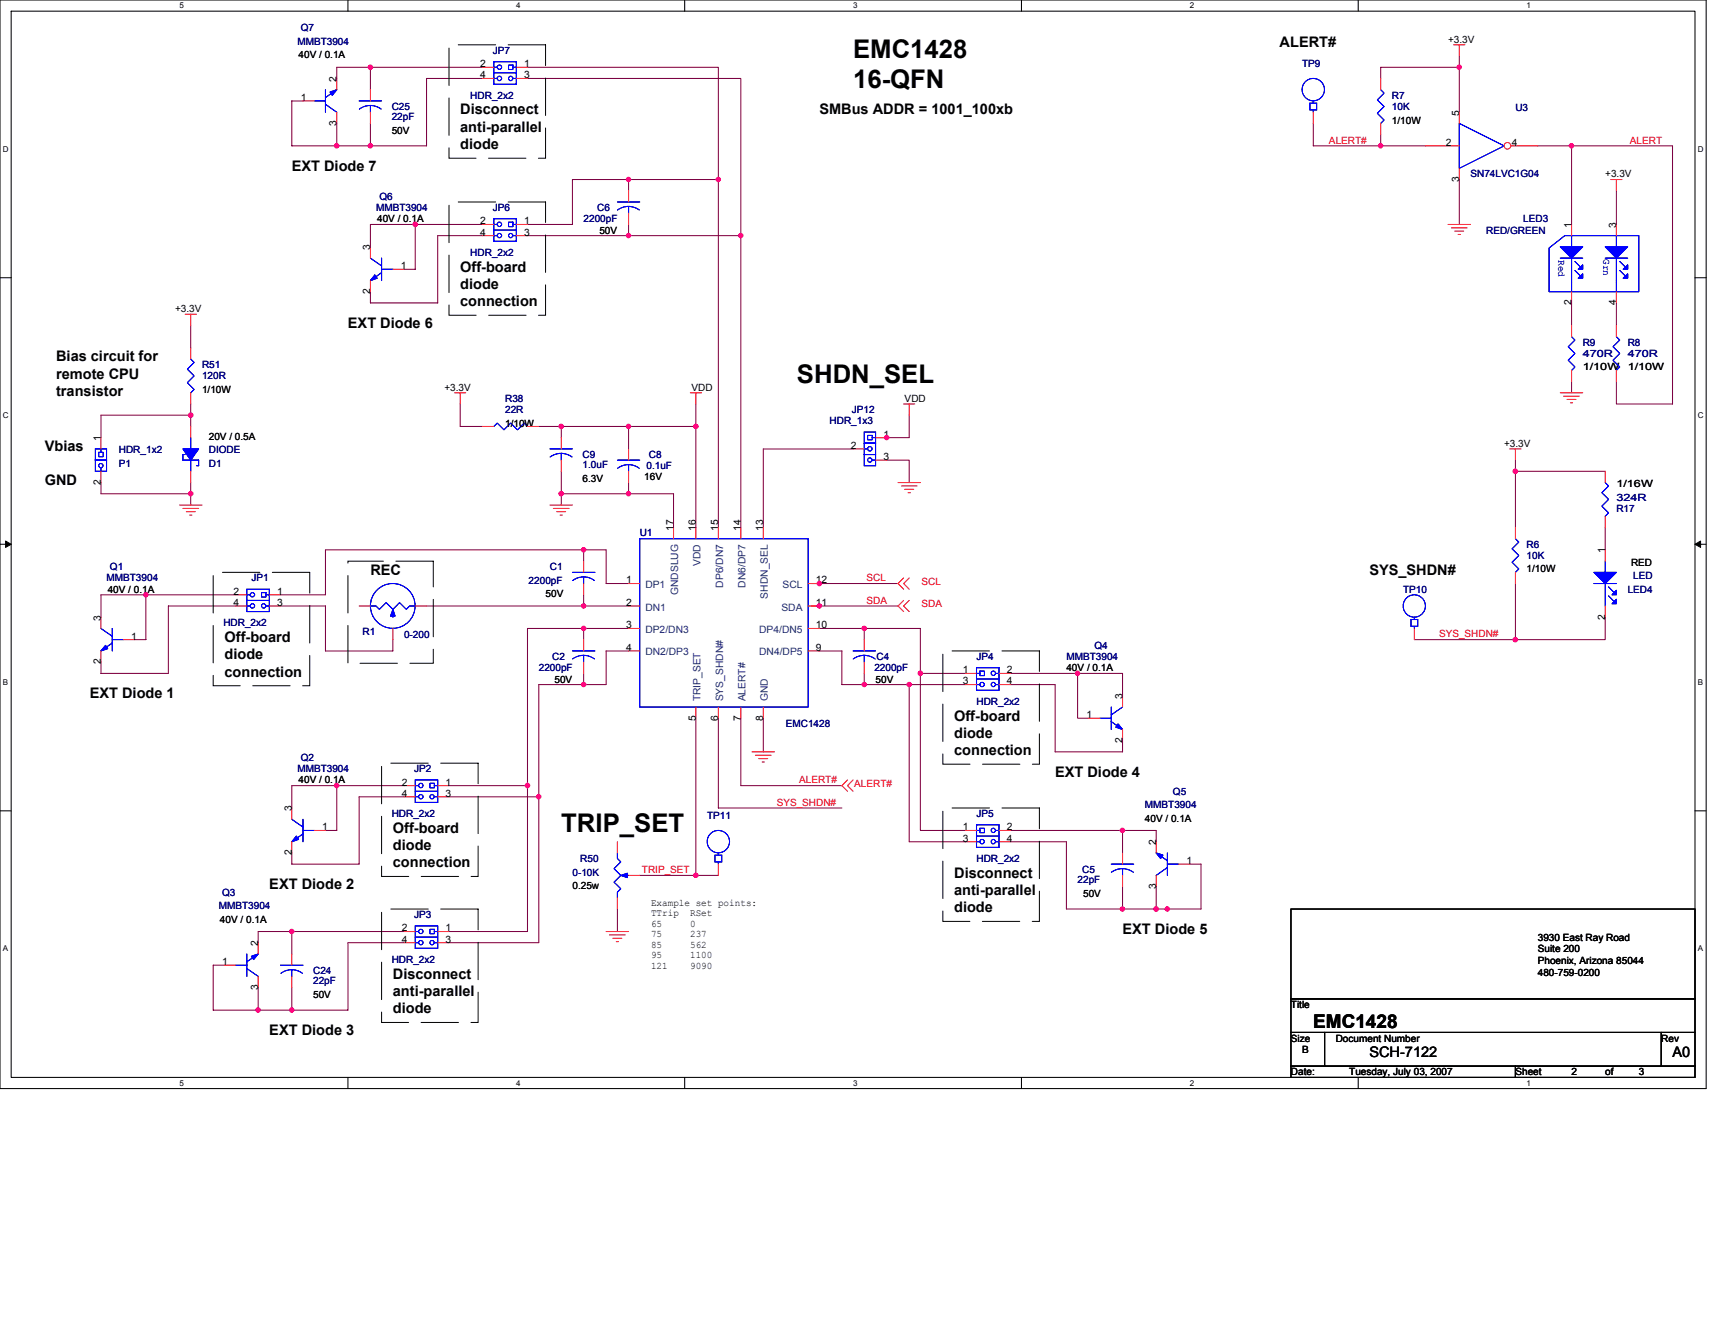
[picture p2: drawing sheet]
<svg xmlns="http://www.w3.org/2000/svg" width="279mm" height="216mm" viewBox="0 0 279 216" stroke-linecap="round" stroke-linejoin="round" font-family="sans-serif">
<path d="M0 0h278v177.4h-278zM1.8 1.8h274.3v173.8h-274.3z" fill="none" stroke="#000" stroke-width=".17"/>
<g fill="#fff">
<path d="M29.3 .2h.7v1.5h-.7z"/>
<path d="M29.3 175.7h.7v1.5h-.7z"/>
</g>
<path d="M56.7 0v1.8M56.7 175.6v1.8" fill="none" stroke="#000" stroke-width=".17"/>
<g fill="#fff">
<path d="M84.1 .2h.7v1.5h-.7z"/>
<path d="M84.1 175.7h.7v1.5h-.7z"/>
</g>
<path d="M111.5 0v1.8M111.5 175.6v1.8" fill="none" stroke="#000" stroke-width=".17"/>
<g fill="#fff">
<path d="M139 .2h.7v1.5h-.7z"/>
<path d="M139 175.7h.7v1.5h-.7z"/>
</g>
<path d="M166.4 0v1.8M166.4 175.6v1.8" fill="none" stroke="#000" stroke-width=".17"/>
<g fill="#fff">
<path d="M193.8 .2h.8v1.5h-.8z"/>
<path d="M193.8 175.7h.8v1.5h-.8z"/>
</g>
<path d="M221.3 0v1.8M221.3 175.6v1.8" fill="none" stroke="#000" stroke-width=".17"/>
<g fill="#fff">
<path d="M248.7 .2h.7v1.5h-.7z"/>
<path d="M248.7 175.7h.7v1.5h-.7z"/>
<path d="M.5 23.5h.9v1.5h-.9z"/>
<path d="M276.6 23.5h1v1.5h-1z"/>
<path d="M.5 67h.9v1.4h-.9z"/>
<path d="M276.6 67h1v1.4h-1z"/>
</g>
<path d="M0 45.3h1.8M276.1 45.3h1.9" fill="none" stroke="#000" stroke-width=".17"/>
<g fill="#fff">
<path d="M.5 110.4h.8v1.5h-.8z"/>
<path d="M276.6 110.4h.9v1.5h-.9z"/>
</g>
<path d="M0 88.7h1.8M276.1 88.7h1.9" fill="none" stroke="#000" stroke-width=".17"/>
<path d="M.9 88.2l.9 .5-.9 .5zM276.1 88.7l1-.5v1z" fill="#000" stroke="#000" stroke-width=".16"/>
<g fill="#fff">
<path d="M.5 153.8h.8v1.5h-.8z"/>
<path d="M276.6 153.8h.9v1.5h-.9z"/>
</g>
<path d="M0 132.1h1.8M276.1 132.1h1.9M210.3 148.1h65.8v14.7h-65.8zM210.3 162.8h65.8v5.4h-65.8zM210.3 168.2h5.5v5.5h-5.5zM210.3 173.7h36.6v1.9h-36.6zM215.8 168.2h54.9v5.5h-54.9zM246.9 173.7h29.2v1.9h-29.2zM270.7 168.2h5.4v5.5h-5.4z" fill="none" stroke="#000" stroke-width=".17"/>
<g fill="none" stroke="#800040" stroke-width=".17">
<path d="M60.3 11v3.6M78.6 12.8h-9.1v11h-22v-7.4h1.9M78.6 11h-23.7v1.8M85.9 11h31.1v18.3M85.9 12.8h34.8v25.6M237.7 9.1v9.2M237.7 11h-12.8v1.8M54.9 20.1v3.7M60.3 20.1v3.7M67.6 36.6v7.3h-1.8M78.6 36.6h-18.3v3.6M78.6 38.4h-7.3v11h-11v-1.9"/>
<path d="M85.9 38.4h34.8M102.4 29.3v1.8M102.4 36.6v1.8M117 29.3v56.6M117 29.3h-23.7v7.3h-7.4M120.7 38.4v47.5M214 20.1v3.7h18.2M224.9 21.9v1.9M237.7 29.3v7.3M250.5 23.8h22v42h-9.2v-3.6M256 23.8v12.8M263.3 31.1v5.5"/>
<path d="M31.1 53v3.7M256 49.4v3.6M263.3 49.4v3.6M16.4 78.6v1.9h14.7M31.1 67.6h-14.7v3.7M31.1 65.8v3.7M31.1 78.6v3.7M75 65.8v3.7h3.6M87.8 69.5h14.6M91.4 69.5v1.8M91.4 76.8v5.5M102.4 69.5v3.7"/>
<path d="M102.4 78.6v1.9M113.4 65.8v3.7h-11M113.4 69.5v16.4M139 73.2h-14.6v12.7M144.5 75h3.6v3.6M148.1 67.6v3.7h-5.5M246.9 75v10.9M246.9 76.8h14.6M256 62.2v1.8M23.8 96.9v7.3h-1.9M38.4 98.7h-11v11h-11v-1.8M38.4 96.9h-22v3.7"/>
<path d="M45.7 98.7h7.3v7.4h11v-1.9M69.5 98.7h32.9M91.4 80.5h18.3v5.4M95.1 89.6v1.8M95.1 96.9v1.8M102.4 95.1h-3.7v-5.5h-45.7v7.3h-7.3M132.2 98.7h14.1M132.2 95.1h14.1M246.9 95.1v9.1M261.5 85.9v3.7M95.1 102.4v1.8M95.1 109.7v1.8"/>
<path d="M102.4 102.4h-16.5v49.4h-12.7M102.4 106.1h-3.7v5.4h-10.9v42.1h-14.6M113.4 117v25.6M117 117v14.7h20.2M120.7 117v11h16.5M124.4 117v5.5M133.5 106.1h3.7v5.4h20.1M133.5 102.4h16.4v7.3M140.8 102.4v1.8M140.8 109.7v1.8M148.1 111.5v25.7h9.2M149.9 109.7v25.6h7.4"/>
<path d="M149.9 109.7h7.4M164.6 109.7h18.3v3.7M164.6 111.5h7.3v11h11v-1.8M175.6 109.7v7.3h1.8M230.4 104.2h16.5M261.5 100.6v3.6h-14.6M54.9 128v7.3h-1.9M65.8 128h-18.3v3.7M65.8 129.8h-7.3v11h-11v-1.8M73.2 128h12.7M73.2 129.8h14.6M164.6 137.2h9.1v10.9h22v-7.3h-1.9"/>
<path d="M164.6 135.3h23.8v1.9M182.9 135.3v3.7M42.1 153.6v-1.8h5.4v3.6M47.5 151.8h18.3M65.8 153.6h-9.1v11h-22v-7.3h1.9M100.6 148.1v3.7M104.2 142.6h12.8M182.9 144.5v3.6M188.4 144.5v3.6M42.1 160.9v3.7M47.5 160.9v3.7"/>
</g>
<g fill="#f0f" stroke="#f0f" stroke-width=".17">
<circle cx="133.5" cy="98.7" r=".35"/>
<circle cx="133.5" cy="95.1" r=".36"/>
<circle cx="23.8" cy="96.9" r=".35"/>
<circle cx="54.8" cy="128" r=".36"/>
<circle cx="42" cy="164.6" r=".36"/>
<circle cx="47.5" cy="151.8" r=".35"/>
<circle cx="256" cy="23.8" r=".36"/>
<circle cx="246.9" cy="104.2" r=".36"/>
<circle cx="237.7" cy="11" r=".36"/>
<circle cx="47.5" cy="164.6" r=".36"/>
<circle cx="95.1" cy="102.4" r=".36"/>
<circle cx="95.1" cy="98.7" r=".36"/>
<circle cx="95.1" cy="89.6" r=".36"/>
<circle cx="60.3" cy="11" r=".35"/>
<circle cx="60.3" cy="23.8" r=".35"/>
<circle cx="67.6" cy="36.6" r=".36"/>
<circle cx="54.8" cy="23.8" r=".36"/>
<circle cx="246.9" cy="76.8" r=".36"/>
<circle cx="182.9" cy="135.3" r=".36"/>
<circle cx="175.5" cy="109.7" r=".36"/>
<circle cx="188.3" cy="148.1" r=".35"/>
<circle cx="182.9" cy="148.1" r=".36"/>
<circle cx="140.8" cy="102.4" r=".36"/>
<circle cx="140.8" cy="111.5" r=".36"/>
<circle cx="117" cy="29.2" r=".35"/>
<circle cx="120.7" cy="38.4" r=".35"/>
<circle cx="102.4" cy="80.4" r=".35"/>
<circle cx="91.4" cy="69.5" r=".36"/>
<circle cx="91.4" cy="80.4" r=".36"/>
<circle cx="113.4" cy="69.5" r=".36"/>
<circle cx="102.4" cy="69.5" r=".35"/>
<circle cx="144.4" cy="71.3" r=".35"/>
<circle cx="102.4" cy="29.2" r=".35"/>
<circle cx="102.4" cy="38.4" r=".35"/>
<circle cx="113.4" cy="142.6" r=".36"/>
<circle cx="224.9" cy="23.8" r=".35"/>
<circle cx="31.1" cy="67.6" r=".36"/>
<circle cx="31.1" cy="80.4" r=".36"/>
<circle cx="95.1" cy="111.5" r=".36"/>
<circle cx="85.9" cy="128" r=".36"/>
<circle cx="87.8" cy="129.8" r=".35"/>
<circle cx="190.2" cy="148.1" r=".35"/>
<circle cx="149.9" cy="109.7" r=".36"/>
<circle cx="148.1" cy="111.5" r=".35"/>
</g>
<g fill="none" stroke="#f00" stroke-width=".17">
<path d="M49.4 16.4h1.8M54.9 12.8v1.8M54.9 18.3v1.8M78.6 11h1.9M78.6 12.8h1.9M84.1 11h1.8M84.1 12.8h1.8M214 18.3v1.8M224.9 12.8v1.8M236.8 7.3h1.9M237.7 7.3v1.8M102.4 31.1v1.8"/>
<path d="M102.4 34.7v1.9M224.9 20.1v1.8M232.2 23.8h5.5M235.9 36.6h3.7M236.5 37.1h2.5M237 37.7h1.5M237.6 38.2h.3M262.4 29.3h1.8M263.3 29.3v1.8M30.2 51.2h1.8M31.1 51.2v1.8M31.1 56.7v1.8"/>
<path d="M60.3 40.2v1.9M60.3 45.7v1.8M64 43.9h1.8M256 53v1.9M16.4 71.3v1.9M16.4 76.8v1.8M31.1 64v1.8M74.1 64h1.8M75 64v1.8M91.4 71.3v1.9M91.4 75v1.8M102.4 73.2v1.8"/>
<path d="M102.4 76.8v1.8M112.5 64h1.8M113.4 64v1.8M146.3 78.6h3.6M146.9 79.2h2.5M147.2 65.8h1.8M147.4 79.7h1.5M148.1 65.8v1.8M246 73.2h1.8M246.9 73.2v1.8M254.2 64h3.7M254.7 64.6h2.6"/>
<path d="M255.3 65.1h1.5M255.8 65.6h.4M256 60.3v1.9M261.5 76.8v1.8M29.3 82.3h3.6M29.8 82.8h2.6M30.4 83.4h1.4M30.9 83.9h.4M38.4 96.9h1.8M38.4 98.7h1.8M43.9 96.9h1.8M43.9 98.7h1.8"/>
<path d="M58.5 98.7h1.8M67.6 98.7h1.9M89.6 82.3h3.7M90.1 82.8h2.6M90.7 83.4h1.5M91.2 83.9h.4M95.1 91.4v1.9M95.1 95.1v1.8M102.4 98.7h1.8M102.4 95.1h1.8M109.7 85.9v1.9M113.4 85.9v1.9"/>
<path d="M117 85.9v1.9M120.7 85.9v1.9M124.4 85.9v1.9M131.7 98.7h1.8M131.7 95.1h1.8M147.2 97.8l-.9 .9 .9 1M147.2 94.2l-.9 .9 .9 .9M147.9 80.3h.4M148.1 97.8l-.9 .9 .9 1M148.1 94.2l-.9 .9 .9 .9M246.9 85.9v1.9M246.9 93.3v1.8"/>
<path d="M261.5 84.1v1.8M261.5 89.6v1.8M261.5 98.7v1.9M64 102.4v1.8M95.1 104.2v1.9M95.1 107.9v1.8M102.4 102.4h1.8M102.4 106.1h1.8M113.4 115.2v1.8M117 115.2v1.8M120.7 115.2v1.8M124.4 115.2v1.8"/>
<path d="M131.7 102.4h1.8M131.7 106.1h1.8M157.3 109.7h1.8M157.3 111.5h1.8M162.8 109.7h1.8M162.8 111.5h1.8M230.4 102.4v1.8M47.5 131.7v1.8M47.5 137.2v1.8M51.2 135.3h1.8M65.8 128h1.8M65.8 129.8h1.8"/>
<path d="M71.3 128h1.9M71.3 129.8h1.9M122.5 122.5h3.7M123.1 123.1h2.5M123.6 123.6h1.5M124.2 124.2h.3M138.1 127.1l-.9 .9 .9 .9M139 127.1l-.9 .9 .9 .9M157.3 135.3h1.8M157.3 137.2h1.8M162.8 135.3h1.8M162.8 137.2h1.8"/>
<path d="M182.9 139v1.8M188.4 137.2v1.8M36.6 157.3h1.8M42.1 153.6v1.8M42.1 159.1v1.8M47.5 155.4v1.9M47.5 159.1v1.8M98.7 151.8h3.7M99.3 152.3h2.6M99.8 152.9h1.5M100.4 153.4h.4M117 140.8v1.8"/>
<path d="M182.9 142.6v1.9M188.4 142.6v1.9M192 140.8h1.8"/>
</g>
<path d="M73.2 7.3h15.7v18.5h-15.7zM73.2 32.9h15.7v18.5h-15.7zM34.7 93.3h15.8v18.4h-15.8zM56.7 91.4h13.9v16.7h-13.9zM153.6 106.1h15.7v18.4h-15.7zM62.2 124.4h15.7v18.4h-15.7zM153.6 131.7h15.7v18.4h-15.7zM62.2 148.1h15.7v18.5h-15.7z" fill="none" stroke="#000" stroke-width=".16" stroke-dasharray="6.1 2"/>
<g fill="none" stroke="#00f" stroke-width=".17">
<path d="M51.2 16.4h1.8M53 17l1.9 1.3M53 14.6v3.7M54.9 14.6l-1.9 1.3M80.5 10.1h3.6v3.6h-3.6zM80.5 11.9h3.6M80.5 12.8h.5M80.5 11h.5M82.8 10.6h.8v.7h-.8zM83.6 11h.5M83.6 12.8h.5M213.4 16.8h1.1v1.1h-1.1z"/>
<path d="M214 16.4v.4M214 17.9v.4M224.9 14.6l.6 .6-1.1 1.1 1.1 1.1-1.1 1.1 1.1 1.1-.6 .5M100.6 32.9h3.6M100.6 34.2a2.96 2.96 0 0 1 3.6 0M102.4 33.6v1.1M237.7 20.1l7.3 3.7-7.3 3.6zM31.1 58.5l.5 .6-1.1 1.1 1.1 1.1-1.1 1.1 1.1 1.1-.5 .5M60.3 42.1l1.9 1.2M62.2 44.4l-1.9 1.3M62.2 42.1v3.6M62.2 43.9h1.8"/>
<path d="M256 54.9l.6 .5-1.1 1.1 1.1 1.1-1.1 1.1 1.1 1.1-.6 .5M15.5 73.2h1.9v1.8h-1.9zM15.5 75h1.9v1.8h-1.9zM16.1 73.7h.7v.7h-.7zM16.4 73.2v.5M16.4 76.2v.6M89.6 73.2h3.7M89.6 74.5l1.1-.5 .7-.1 .8 .1 1 .5M91.4 73.9v1.1M100.6 75h3.6M100.6 76.3a2.9 2.9 0 0 1 3.5 0M102.4 75.7v1.1"/>
<path d="M261.5 78.6l.6 .6-1.1 1.1 1.1 1.1-1.1 1.1 1.1 1.1-.6 .5M40.2 96h3.7v3.7h-3.7zM40.2 97.8h3.7M40.2 98.7h.6M40.2 96.9h.6M42.6 96.6h.7v.7h-.7zM43.3 96.9h.6M43.3 98.7h.6M60.3 98.7h1l.5 .6 1.1-1.1 1.1 1.1 1.1-1.1 1.1 1.1 .5-.6h.9M93.3 93.3h3.6M93.3 94.6l1-.5 .8-.1 1.1 .2 .6 .4M95.1 94v1.1"/>
<path d="M104.2 87.8h27.5v27.4h-27.5zM246.9 87.8l.5 .5-1.1 1.1 1.1 1.1-1.1 1.1 1.1 1.1-.5 .6M259.7 95.1h3.6M261.5 91.4v1.9M261.5 95.1v3.6M262.1 95.6l.9 1M262.1 97.1l.9 .9M64 100.2v.4M93.3 106.1h3.6M93.3 107.4l.6-.4 1.2-.2 .7 .1 1.1 .5M95.1 106.8v1.1M159.1 108.8h3.7v3.7h-3.7z"/>
<path d="M159.1 110.6h3.7M159.1 109.7h.5M159.1 111.5h.5M159.6 109.3h.8v.8h-.8zM162.2 111.5h.6M162.2 109.7h.6M229.9 100.9h1.1v1.1h-1.1zM230.4 100.6v.3M230.4 102v.4M47.5 133.5l1.9 1.3M49.4 135.9l-1.9 1.3M49.4 133.5v3.7"/>
<path d="M49.4 135.3h1.8M67.6 127.1h3.7v3.6h-3.7zM67.6 128.9h3.7M67.6 129.8h.6M67.6 128h.6M70 127.6h.8v.8h-.8zM70.8 128h.5M70.8 129.8h.5M116.5 139.3h1.1v1.1h-1.1zM117 139v.3M159.1 134.4h3.7v3.7h-3.7zM159.1 136.2h3.7"/>
<path d="M159.1 135.3h.5M159.1 137.2h.5M159.6 135h.8v.7h-.8zM162.2 137.2h.6M162.2 135.3h.6M188.4 139l1.8 1.3M190.2 139v3.6M38.4 157.3h1.8M40.2 155.4v3.7M40.2 157.8l1.9 1.3M42.1 155.4l-1.9 1.3M45.7 157.3h3.7"/>
<path d="M45.8 158.6a2.9 2.9 0 0 1 3.5 0M47.5 158v1.1M117 140.4v.4M181 140.8h3.7M182.9 141.5l-.8 .1-1 .5M182.9 141.5l.7 .1 1 .5M182.9 141.5v1.1M190.2 140.8h1.8M190.2 141.4l-1.8 1.2"/>
<circle cx="81.4" cy="12.8" r=".36"/>
<circle cx="81.4" cy="11" r=".36"/>
<circle cx="83.2" cy="12.8" r=".36"/>
<circle cx="214" cy="14.6" r="1.82"/>
<circle cx="16.4" cy="75.9" r=".35"/>
<circle cx="41.1" cy="96.9" r=".36"/>
<circle cx="41.1" cy="98.7" r=".36"/>
<circle cx="43" cy="98.7" r=".35"/>
<circle cx="64" cy="98.7" r="3.6"/>
<circle cx="230.4" cy="98.7" r="1.82"/>
<circle cx="160" cy="111.5" r=".36"/>
<circle cx="161.8" cy="109.7" r=".36"/>
<circle cx="161.8" cy="111.5" r=".35"/>
<circle cx="68.6" cy="128" r=".36"/>
<circle cx="68.6" cy="129.8" r=".36"/>
<circle cx="70.4" cy="129.8" r=".35"/>
<circle cx="117" cy="137.1" r="1.82"/>
<circle cx="160" cy="137.1" r=".36"/>
<circle cx="161.8" cy="137.1" r=".36"/>
<circle cx="161.8" cy="135.3" r=".35"/>
</g>
<g fill="#00f" stroke="#00f" stroke-width=".17">
<path d="M48.3 136.2l.3 .6-1.1 .4z" fill-rule="evenodd"/>
<path d="M48.3 136.2l.3 .6-1.1 .4z" fill-rule="evenodd"/>
<path d="M259.7 93.3h3.6l-1.8 1.8z" fill-rule="evenodd"/>
<path d="M263.3 96.2v.7h-.7z" fill-rule="evenodd"/>
<path d="M263.3 97.6v.8h-.7z" fill-rule="evenodd"/>
<path d="M259.7 93.3h3.6l-1.8 1.8z" fill-rule="evenodd"/>
<path d="M263.3 96.2v.7h-.7z" fill-rule="evenodd"/>
<path d="M263.3 97.6v.8h-.7z" fill-rule="evenodd"/>
<path d="M53.8 15l1.1-.4-.8 .9z" fill-rule="evenodd"/>
<path d="M53.8 15l1.1-.4-.8 .9z" fill-rule="evenodd"/>
<path d="M61.1 44.8l.3 .5-1.1 .4z" fill-rule="evenodd"/>
<path d="M61.1 44.8l.3 .5-1.1 .4z" fill-rule="evenodd"/>
<path d="M64 99.3l.4 1.1h-.8z" fill-rule="evenodd"/>
<path d="M64 99.3l.4 1.1h-.8z" fill-rule="evenodd"/>
<path d="M188.4 139l1.1 .3-.4 .6z" fill-rule="evenodd"/>
<path d="M188.4 139l1.1 .3-.4 .6z" fill-rule="evenodd"/>
<path d="M41 155.8l1.1-.4-.8 1z" fill-rule="evenodd"/>
<path d="M41 155.8l1.1-.4-.8 1z" fill-rule="evenodd"/>
</g>
<circle cx="245.6" cy="23.8" r=".54" fill="#fff" stroke="#f00" stroke-width=".17"/>
<g fill="none" stroke="#f00" stroke-width=".17">
<path d="M60.3 14.6v1.8M60.3 18.3v1.8M237.7 18.3v1.8M78.6 36.6h1.9M78.6 38.4h1.9M84.1 36.6h1.8M84.1 38.4h1.8M237.7 27.4v1.9M246.1 23.8h4.4M256 36.6v1.8M263.3 36.6v1.8M256 47.5v1.9"/>
<path d="M263.3 47.5v1.9M263.3 53v1.9M31.1 69.5v1.8M31.1 76.8v1.8M78.6 69.5h1.9M85.9 69.5h1.9M139 73.2h1.8M142.6 71.3h1.9M142.6 75h1.9M263.3 60.3v1.9M16.4 100.6v1.8M16.4 106.1v1.8"/>
<path d="M20.1 104.2h1.8M140.8 104.2v1.9M140.8 107.9v1.8M177.4 117h1.8M182.9 113.4v1.8M182.9 118.9v1.8M100.6 137.2v1.8M65.8 151.8h1.8M65.8 153.6h1.8M71.3 151.8h1.9M71.3 153.6h1.9M100.6 146.3v1.8"/>
<path d="M102.4 142.6h1.8"/>
</g>
<g fill="none" stroke="#00f" stroke-width=".17">
<path d="M58.5 16.4h3.7M58.5 17.8a2.96 2.96 0 0 1 3.6 0M60.3 17.2v1.1M80.5 35.6h3.6v3.7h-3.6zM80.5 37.5h3.6M80.5 38.4h.5M80.5 36.6h.5M82.8 36.2h.8v.7h-.8zM83.6 36.6h.5M83.6 38.4h.5M256 38.4v1.8M263.3 38.4v1.8"/>
<path d="M252.4 40.4l2.5-2h12.1v9.1h-14.6zM254.2 42.1h3.7M256 42.1v5.4M256.6 44.1l.9 .9M256.6 42.6l.9 .9M261.5 42.1h3.7M263.3 54.9l.6 .5-1.1 1.1 1.1 1.1-1.1 1.1 1.1 1.1-.6 .5M263.3 42.1v5.4M263.9 42.6l.9 .9M263.9 44.1l.9 .9M30.2 74.1h-.4v.9h2.6v.9h-.4M31.1 71.3v1.9"/>
<path d="M31.1 75v1.8M80.5 69.5l.5-.6 1.1 1.1 1.1-1.1 1.1 1.1 1.1-1.1 .5 .6M140.8 70.4h1.8v1.8h-1.8zM140.8 72.2h1.8v1.9h-1.8zM140.8 74.1h1.8v1.8h-1.8zM140.8 73.2h.6M141.4 71h.7v.7h-.7zM142.1 71.3h.5M142.1 75h.5M16.4 102.4l1.9 1.3M18.3 104.8l-1.9 1.3M18.3 102.4v3.7"/>
<path d="M18.3 104.2h1.8M139 106.1h3.6M140.8 106.8l-1.1 .2-.7 .4M140.8 106.8l.8 .1 1 .5M140.8 106.8v1.1M179.2 117h1.8M181 117.6l1.9 1.3M181 115.2v3.7M182.9 115.2l-1.9 1.3M100.6 139v.9l.5 .5-1.1 1.1 1.1 1.1-1.1 1.1 1.1 1.1-.5 .6v.9M67.6 150.9h3.7v3.6h-3.7zM67.6 152.7h3.7"/>
<path d="M67.6 153.6h.6M67.6 151.8h.6M70 151.4h.8v.7h-.8zM70.8 151.8h.5M70.8 153.6h.5M102 142.6h.4"/>
<circle cx="81.4" cy="36.6" r=".36"/>
<circle cx="81.4" cy="38.4" r=".36"/>
<circle cx="83.2" cy="38.4" r=".35"/>
<circle cx="141.7" cy="73.1" r=".36"/>
<circle cx="141.7" cy="75" r=".36"/>
<circle cx="68.6" cy="151.8" r=".36"/>
<circle cx="68.6" cy="153.6" r=".36"/>
<circle cx="70.4" cy="153.6" r=".35"/>
</g>
<g fill="#00f" stroke="#00f" stroke-width=".17">
<path d="M182.1 117.9l.8 1-1.1-.4z" fill-rule="evenodd"/>
<path d="M182.1 117.9l.8 1-1.1-.4z" fill-rule="evenodd"/>
<path d="M29.8 73.2h2.6l-1.3 1.8z" fill-rule="evenodd"/>
<path d="M29.8 73.2h2.6l-1.3 1.8z" fill-rule="evenodd"/>
<path d="M101.1 142.6l1.1-.3v.7z" fill-rule="evenodd"/>
<path d="M101.1 142.6l1.1-.3v.7z" fill-rule="evenodd"/>
<path d="M17.2 105.2l.3 .5-1.1 .4z" fill-rule="evenodd"/>
<path d="M17.2 105.2l.3 .5-1.1 .4z" fill-rule="evenodd"/>
<path d="M261.5 40.2h3.7l-1.9 1.9z" fill-rule="evenodd"/>
<path d="M264.4 43.9l.8-.7v.7z" fill-rule="evenodd"/>
<path d="M264.4 45.3l.8-.7v.7z" fill-rule="evenodd"/>
<path d="M257.1 45.3l.8-.7v.7z" fill-rule="evenodd"/>
<path d="M254.2 40.2h3.7l-1.9 1.9z" fill-rule="evenodd"/>
<path d="M257.1 43.9l.8-.7v.7z" fill-rule="evenodd"/>
<path d="M261.5 40.2h3.7l-1.9 1.9z" fill-rule="evenodd"/>
<path d="M264.4 43.9l.8-.7v.7z" fill-rule="evenodd"/>
<path d="M264.4 45.3l.8-.7v.7z" fill-rule="evenodd"/>
<path d="M257.1 45.3l.8-.7v.7z" fill-rule="evenodd"/>
<path d="M254.2 40.2h3.7l-1.9 1.9z" fill-rule="evenodd"/>
<path d="M257.1 43.9l.8-.7v.7z" fill-rule="evenodd"/>
</g>
<g fill="#f0f" stroke="#f0f" stroke-width=".17">
<circle cx="133.5" cy="98.7" r=".35"/>
<circle cx="133.5" cy="95.1" r=".36"/>
<circle cx="23.8" cy="96.9" r=".35"/>
<circle cx="54.8" cy="128" r=".36"/>
<circle cx="42" cy="164.6" r=".36"/>
<circle cx="47.5" cy="151.8" r=".35"/>
<circle cx="256" cy="23.8" r=".36"/>
<circle cx="246.9" cy="104.2" r=".36"/>
<circle cx="237.7" cy="11" r=".36"/>
<circle cx="47.5" cy="164.6" r=".36"/>
<circle cx="95.1" cy="102.4" r=".36"/>
<circle cx="95.1" cy="98.7" r=".36"/>
<circle cx="95.1" cy="89.6" r=".36"/>
<circle cx="60.3" cy="11" r=".35"/>
<circle cx="60.3" cy="23.8" r=".35"/>
<circle cx="67.6" cy="36.6" r=".36"/>
<circle cx="54.8" cy="23.8" r=".36"/>
<circle cx="246.9" cy="76.8" r=".36"/>
<circle cx="182.9" cy="135.3" r=".36"/>
<circle cx="175.5" cy="109.7" r=".36"/>
<circle cx="188.3" cy="148.1" r=".35"/>
<circle cx="182.9" cy="148.1" r=".36"/>
<circle cx="140.8" cy="102.4" r=".36"/>
<circle cx="140.8" cy="111.5" r=".36"/>
<circle cx="117" cy="29.2" r=".35"/>
<circle cx="120.7" cy="38.4" r=".35"/>
<circle cx="102.4" cy="80.4" r=".35"/>
<circle cx="91.4" cy="69.5" r=".36"/>
<circle cx="91.4" cy="80.4" r=".36"/>
<circle cx="113.4" cy="69.5" r=".36"/>
<circle cx="102.4" cy="69.5" r=".35"/>
<circle cx="144.4" cy="71.3" r=".35"/>
<circle cx="102.4" cy="29.2" r=".35"/>
<circle cx="102.4" cy="38.4" r=".35"/>
<circle cx="113.4" cy="142.6" r=".36"/>
<circle cx="224.9" cy="23.8" r=".35"/>
<circle cx="31.1" cy="67.6" r=".36"/>
<circle cx="31.1" cy="80.4" r=".36"/>
<circle cx="95.1" cy="111.5" r=".36"/>
<circle cx="85.9" cy="128" r=".36"/>
<circle cx="87.8" cy="129.8" r=".35"/>
<circle cx="190.2" cy="148.1" r=".35"/>
<circle cx="149.9" cy="109.7" r=".36"/>
<circle cx="148.1" cy="111.5" r=".35"/>
</g>
<g font-size="4.2">
<text x="139" y="9.4">EMC1428</text>
<text x="139" y="14.3">16-QFN</text>
<text x="129.8" y="62.4">SHDN_SEL</text>
<text x="91.4" y="135.6">TRIP_SET</text>
</g>
<text font-size="3.1" x="214" y="167.4">EMC1428</text>
<g font-size="2.4">
<text x="208.5" y="7.7">ALERT#</text>
<text x="75" y="18.6">Disconnect</text>
<text x="75" y="21.5">anti-parallel</text>
<text x="133.5" y="18.6">SMBus ADDR = 1001_100xb</text>
<text x="47.5" y="27.8">EXT Diode 7</text>
<text x="75" y="24.3">diode</text>
<text x="75" y="44.3">Off-board</text>
<text x="75" y="47.1">diode</text>
<text x="56.7" y="53.4">EXT Diode 6</text>
<text x="75" y="49.9">connection</text>
<text x="9.1" y="58.9">Bias circuit for</text>
<text x="9.1" y="61.7">remote CPU</text>
<text x="9.1" y="64.5">transistor</text>
<text x="7.3" y="73.5">Vbias</text>
<text x="7.3" y="79">GND</text>
<text x="60.3" y="93.6">REC</text>
<text x="223.1" y="93.6">SYS_SHDN#</text>
<text x="36.6" y="104.6">Off-board</text>
<text x="36.6" y="107.4">diode</text>
<text x="14.6" y="113.7">EXT Diode 1</text>
<text x="36.6" y="110.2">connection</text>
<text x="155.4" y="117.4">Off-board</text>
<text x="155.4" y="120.2">diode</text>
<text x="155.4" y="123">connection</text>
<text x="171.9" y="126.6">EXT Diode 4</text>
<text x="64" y="135.7">Off-board</text>
<text x="64" y="138.5">diode</text>
<text x="64" y="141.3">connection</text>
<text x="155.4" y="143">Disconnect</text>
<text x="43.9" y="144.8">EXT Diode 2</text>
<text x="155.4" y="145.8">anti-parallel</text>
<text x="155.4" y="148.6">diode</text>
<text x="182.9" y="152.1">EXT Diode 5</text>
<text x="64" y="159.5">Disconnect</text>
<text x="64" y="162.3">anti-parallel</text>
<text x="64" y="165.1">diode</text>
<text x="43.9" y="168.6">EXT Diode 3</text>
<text x="223.1" y="172.2">SCH-7122</text>
<text x="272.5" y="172.2">A0</text>
</g>
<g font-size="1.7">
<text x="78.3" y="10.9">2</text>
<text x="85.4" y="10.9">1</text>
<text x="49" y="16.4">1</text>
<text x="54.8" y="13.4" transform="rotate(-90 54.8 13.4)">2</text>
<text x="78.3" y="12.8">4</text>
<text x="85.4" y="12.8">3</text>
<text x="54.8" y="20.5" transform="rotate(-90 54.8 20.5)">3</text>
<text x="235.5" y="23.7">2</text>
<text x="237.7" y="18.8" transform="rotate(-90 237.7 18.8)">5</text>
<text x="246.3" y="23.7">4</text>
<text x="237.7" y="29.6" transform="rotate(-90 237.7 29.6)">3</text>
<text x="60.3" y="40.8" transform="rotate(-90 60.3 40.8)">3</text>
<text x="78.3" y="38.4">4</text>
<text x="78.3" y="36.6">2</text>
<text x="85.4" y="36.6">1</text>
<text x="85.4" y="38.4">3</text>
<text x="256" y="37.1" transform="rotate(-90 256 37.1)">1</text>
<text x="263.3" y="37.1" transform="rotate(-90 263.3 37.1)">3</text>
<text x="60.3" y="47.9" transform="rotate(-90 60.3 47.9)">2</text>
<text x="65.3" y="43.9">1</text>
<text x="256" y="49.7" transform="rotate(-90 256 49.7)">2</text>
<text x="263.3" y="49.7" transform="rotate(-90 263.3 49.7)">4</text>
<text x="16.4" y="71.9" transform="rotate(-90 16.4 71.9)">1</text>
<text x="143.9" y="71.3">1</text>
<text x="138.6" y="73.1">2</text>
<text x="143.9" y="75">3</text>
<text x="16.4" y="79" transform="rotate(-90 16.4 79)">2</text>
<text x="109.7" y="86.5" transform="rotate(-90 109.7 86.5)">17</text>
<text x="113.3" y="86.5" transform="rotate(-90 113.3 86.5)">16</text>
<text x="117" y="86.5" transform="rotate(-90 117 86.5)">15</text>
<text x="120.7" y="86.5" transform="rotate(-90 120.7 86.5)">14</text>
<text x="124.3" y="86.5" transform="rotate(-90 124.3 86.5)">13</text>
<text x="102" y="95.1">1</text>
<text x="132.9" y="95.1">12</text>
<text x="261.5" y="90.2" transform="rotate(-90 261.5 90.2)">1</text>
<text x="16.4" y="101.1" transform="rotate(-90 16.4 101.1)">3</text>
<text x="38" y="98.7">4</text>
<text x="38" y="96.9">2</text>
<text x="45.1" y="96.9">1</text>
<text x="45.1" y="98.7">3</text>
<text x="102" y="98.7">2</text>
<text x="132.9" y="98.7">11</text>
<text x="261.5" y="100.9" transform="rotate(-90 261.5 100.9)">2</text>
<text x="21.4" y="104.2">1</text>
<text x="102" y="102.4">3</text>
<text x="102" y="106">4</text>
<text x="132.9" y="106">9</text>
<text x="132.9" y="102.4">10</text>
<text x="16.4" y="108.3" transform="rotate(-90 16.4 108.3)">2</text>
<text x="156.9" y="109.7">1</text>
<text x="156.9" y="111.5">3</text>
<text x="164" y="111.5">4</text>
<text x="164" y="109.7">2</text>
<text x="182.9" y="113.9" transform="rotate(-90 182.9 113.9)">3</text>
<text x="113.3" y="117.4" transform="rotate(-90 113.3 117.4)">5</text>
<text x="117" y="117.4" transform="rotate(-90 117 117.4)">6</text>
<text x="120.7" y="117.4" transform="rotate(-90 120.7 117.4)">7</text>
<text x="124.3" y="117.4" transform="rotate(-90 124.3 117.4)">8</text>
<text x="177" y="117">1</text>
<text x="182.9" y="121.1" transform="rotate(-90 182.9 121.1)">2</text>
<text x="65.4" y="129.8">4</text>
<text x="65.4" y="128">2</text>
<text x="72.6" y="128">1</text>
<text x="72.6" y="129.8">3</text>
<text x="47.5" y="132.2" transform="rotate(-90 47.5 132.2)">3</text>
<text x="52.5" y="135.3">1</text>
<text x="156.9" y="135.3">1</text>
<text x="156.9" y="137.1">3</text>
<text x="164" y="137.1">4</text>
<text x="164" y="135.3">2</text>
<text x="188.3" y="137.7" transform="rotate(-90 188.3 137.7)">2</text>
<text x="47.5" y="139.4" transform="rotate(-90 47.5 139.4)">2</text>
<text x="193.3" y="140.8">1</text>
<text x="188.3" y="144.8" transform="rotate(-90 188.3 144.8)">3</text>
<text x="42" y="154.2" transform="rotate(-90 42 154.2)">2</text>
<text x="65.4" y="153.6">4</text>
<text x="65.4" y="151.8">2</text>
<text x="72.6" y="151.8">1</text>
<text x="72.6" y="153.6">3</text>
<text x="36.2" y="157.2">1</text>
<text x="42" y="161.3" transform="rotate(-90 42 161.3)">3</text>
</g>
<g font-size="1.7" fill="#004080">
<text x="105.1" y="95.8">DP1</text>
<text x="114.1" y="92.2" transform="rotate(-90 114.1 92.2)">VDD</text>
<text x="117.8" y="95.8" transform="rotate(-90 117.8 95.8)">DP6/DN7</text>
<text x="121.5" y="95.8" transform="rotate(-90 121.5 95.8)">DN6/DP7</text>
<text x="127.5" y="95.8">SCL</text>
<text x="105.1" y="99.5">DN1</text>
<text x="110.5" y="97" transform="rotate(-90 110.5 97)">GNDSLUG</text>
<text x="125.1" y="97.5" transform="rotate(-90 125.1 97.5)">SHDN_SEL</text>
<text x="127.3" y="99.5">SDA</text>
<text x="105.1" y="103.1">DP2/DN3</text>
<text x="105.1" y="106.8">DN2/DP3</text>
<text x="123.7" y="106.8">DN4/DP5</text>
<text x="123.7" y="103.1">DP4/DN5</text>
<text x="114.1" y="114.3" transform="rotate(-90 114.1 114.3)">TRIP_SET</text>
<text x="117.8" y="114.3" transform="rotate(-90 117.8 114.3)">SYS_SHDN#</text>
<text x="121.5" y="114.3" transform="rotate(-90 121.5 114.3)">ALERT#</text>
<text x="125.1" y="114.3" transform="rotate(-90 125.1 114.3)">GND</text>
</g>
<g font-size="1.6" fill="#000080">
<text x="49" y="5.1">Q7</text>
<text x="48.5" y="7.3">MMBT3904</text>
<text x="80.3" y="8.8">JP7</text>
<text x="212.1" y="11">TP9</text>
<text x="63.8" y="17.9">C25</text>
<text x="76.6" y="16.1">HDR_2x2</text>
<text x="226.8" y="16.1">R7</text>
<text x="226.8" y="17.9">10K</text>
<text x="63.8" y="19.6">22pF</text>
<text x="246.9" y="18.1">U3</text>
<text x="239.6" y="28.9">SN74LVC1G04</text>
<text x="61.3" y="34.4">MMBT3904</text>
<text x="61.8" y="32.6">Q6</text>
<text x="80.3" y="34.4">JP6</text>
<text x="97.3" y="34.4">C6</text>
<text x="76.6" y="41.7">HDR_2x2</text>
<text x="95.1" y="36.2">2200pF</text>
<text x="242.1" y="38.1">RED/GREEN</text>
<text x="248.2" y="36.2">LED3</text>
<text x="32.9" y="60">R51</text>
<text x="257.9" y="56.3">R9</text>
<text x="257.9" y="58.2">470R</text>
<text x="265.2" y="56.3">R8</text>
<text x="265.2" y="58.2">470R</text>
<text x="32.9" y="61.8">120R</text>
<text x="82.3" y="65.5">R38</text>
<text x="82.3" y="67.3">22R</text>
<text x="135.1" y="69.1">HDR_1x3</text>
<text x="138.8" y="67.3">JP12</text>
<text x="19.4" y="76.1">P1</text>
<text x="19.4" y="73.9">HDR_1x2</text>
<text x="34" y="76.1">D1</text>
<text x="34" y="73.9">DIODE</text>
<text x="94.9" y="74.6">C9</text>
<text x="94.9" y="76.3">1.0uF</text>
<text x="105.3" y="76.5">0.1uF</text>
<text x="105.7" y="74.6">C8</text>
<text x="263.3" y="83.4">R17</text>
<text x="263.3" y="81.6">324R</text>
<text x="104.2" y="87.4">U1</text>
<text x="248.7" y="89.3">R6</text>
<text x="17.4" y="94.7">MMBT3904</text>
<text x="17.9" y="92.9">Q1</text>
<text x="41" y="94.7">JP1</text>
<text x="86.1" y="95.1">2200pF</text>
<text x="89.6" y="92.9">C1</text>
<text x="248.7" y="91.1">10K</text>
<text x="266.1" y="94.4">LED</text>
<text x="228.6" y="96.6">TP10</text>
<text x="265.2" y="96.6">LED4</text>
<text x="36.4" y="102.1">HDR_2x2</text>
<text x="59.1" y="103.5">R1</text>
<text x="65.8" y="103.9">0-200</text>
<text x="90" y="107.5">C2</text>
<text x="142.8" y="107.5">C4</text>
<text x="159.1" y="107.5">JP4</text>
<text x="173.7" y="107.5">MMBT3904</text>
<text x="178.3" y="105.7">Q4</text>
<text x="87.8" y="109.4">2200pF</text>
<text x="142.5" y="109.4">2200pF</text>
<text x="128" y="118.5">EMC1428</text>
<text x="159.1" y="114.9">HDR_2x2</text>
<text x="48.5" y="125.8">MMBT3904</text>
<text x="49" y="124">Q2</text>
<text x="67.5" y="125.8">JP2</text>
<text x="186.5" y="131.7">MMBT3904</text>
<text x="191.1" y="129.5">Q5</text>
<text x="63.8" y="133.1">HDR_2x2</text>
<text x="115.2" y="133.5">TP11</text>
<text x="159.1" y="133.1">JP5</text>
<text x="93.3" y="142.7">0-10K</text>
<text x="94.5" y="140.5">R50</text>
<text x="159.1" y="140.5">HDR_2x2</text>
<text x="175.6" y="143.9">22pF</text>
<text x="176.3" y="142.3">C5</text>
<text x="35.6" y="148.1">MMBT3904</text>
<text x="36.2" y="145.9">Q3</text>
<text x="67.5" y="149.6">JP3</text>
<text x="51" y="158.7">C24</text>
<text x="51" y="160.4">22pF</text>
<text x="63.8" y="156.9">HDR_2x2</text>
</g>
<g font-size="1.6">
<text x="48.6" y="9.5">40V / 0.1A</text>
<text x="235.9" y="7">+3.3V</text>
<text x="63.8" y="21.8">50V</text>
<text x="226.8" y="20.1">1/10W</text>
<text x="261.5" y="28.9">+3.3V</text>
<text x="61.4" y="36.2">40V / 0.1A</text>
<text x="97.6" y="38.1">50V</text>
<text x="28.5" y="50.8">+3.3V</text>
<text x="32.9" y="64">1/10W</text>
<text x="72.4" y="63.6">+3.3V</text>
<text x="112.6" y="63.6">VDD</text>
<text x="147.4" y="65.5">VDD</text>
<text x="257.9" y="60.4">1/10W</text>
<text x="265.2" y="60.4">1/10W</text>
<text x="34" y="71.7">20V / 0.5A</text>
<text x="82.3" y="69.5">1/10W</text>
<text x="245" y="72.8">+3.3V</text>
<text x="94.9" y="78.5">6.3V</text>
<text x="105" y="78.3">16V</text>
<text x="263.3" y="79.4">1/16W</text>
<text x="248.7" y="93.3">1/10W</text>
<text x="265.7" y="92.2">RED</text>
<text x="17.5" y="96.6">40V / 0.1A</text>
<text x="88.9" y="97.3">50V</text>
<text x="90.3" y="111.2">50V</text>
<text x="142.6" y="111.2">50V</text>
<text x="173.7" y="109.4">40V / 0.1A</text>
<text x="48.6" y="127.7">40V / 0.1A</text>
<text x="186.5" y="133.9">40V / 0.1A</text>
<text x="93.3" y="144.8">0.25w</text>
<text x="106.1" y="147.6">Example set points:</text>
<text x="106.1" y="149.3">TTrip</text>
<text x="112.4" y="149.3">RSet</text>
<text x="176.5" y="146.1">50V</text>
<text x="35.8" y="150.3">40V / 0.1A</text>
<text x="106.1" y="151">65</text>
<text x="106.1" y="152.7">75</text>
<text x="106.1" y="154.4">85</text>
<text x="112.4" y="151">0</text>
<text x="112.4" y="152.7">237</text>
<text x="112.4" y="154.4">562</text>
<text x="250.5" y="153.3">3930 East Ray Road</text>
<text x="250.5" y="155.2">Suite 200</text>
<text x="106.1" y="156.1">95</text>
<text x="106.1" y="157.9">121</text>
<text x="112.4" y="156.1">1100</text>
<text x="112.4" y="157.9">9090</text>
<text x="250.5" y="157.1">Phoenix, Arizona 85044</text>
<text x="250.5" y="159">480-759-0200</text>
<text x="51" y="162.6">50V</text>
<text x="210.3" y="164.2">Title</text>
<text x="210.3" y="169.7">Size</text>
<text x="212.1" y="171.6">B</text>
<text x="217.6" y="169.7">Document Number</text>
<text x="270.7" y="169.7">Rev</text>
<text x="210.3" y="175.2">Date:</text>
<text x="219.8" y="175.2">Tuesday, July 03, 2007</text>
<text x="246.9" y="175.2">Sheet</text>
<text x="256" y="175.2">2</text>
<text x="261.5" y="175.2">of</text>
<text x="267" y="175.2">3</text>
</g>
<g font-size="1.6" fill="#f00">
<text x="216.5" y="23.4">ALERT#</text>
<text x="265.5" y="23.4">ALERT</text>
<text x="141.2" y="94.7">SCL</text>
<text x="150.1" y="95.3">SCL</text>
<text x="141.2" y="98.4">SDA</text>
<text x="150.1" y="99">SDA</text>
<text x="234.4" y="103.9">SYS_SHDN#</text>
<text x="126.5" y="131.3">SYS_SHDN#</text>
<text x="130.2" y="127.7">ALERT#</text>
<text x="139.2" y="128.2">ALERT#</text>
<text x="104.6" y="142.3">TRIP_SET</text>
</g>
<g font-size="1.6" fill="#00f">
<text x="253.9" y="42.4" transform="rotate(90 253.9 42.4)">Red</text>
<text x="261.2" y="42.2" transform="rotate(90 261.2 42.2)">Grn</text>
</g>
<g font-size="1.3">
<text x="29.3" y="1.4">5</text>
<text x="84.1" y="1.4">4</text>
<text x="139" y="1.4">3</text>
<text x="193.8" y="1.4">2</text>
<text x="248.7" y="1.4">1</text>
<text x=".5" y="24.7">D</text>
<text x="276.6" y="24.7">D</text>
<text x=".5" y="68.2">C</text>
<text x="276.6" y="68.2">C</text>
<text x=".5" y="111.6">B</text>
<text x="276.6" y="111.6">B</text>
<text x=".5" y="155">A</text>
<text x="276.6" y="155">A</text>
<text x="29.3" y="176.9">5</text>
<text x="84.1" y="176.9">4</text>
<text x="139" y="176.9">3</text>
<text x="193.8" y="176.9">2</text>
<text x="248.7" y="176.9">1</text>
</g>
</svg>
